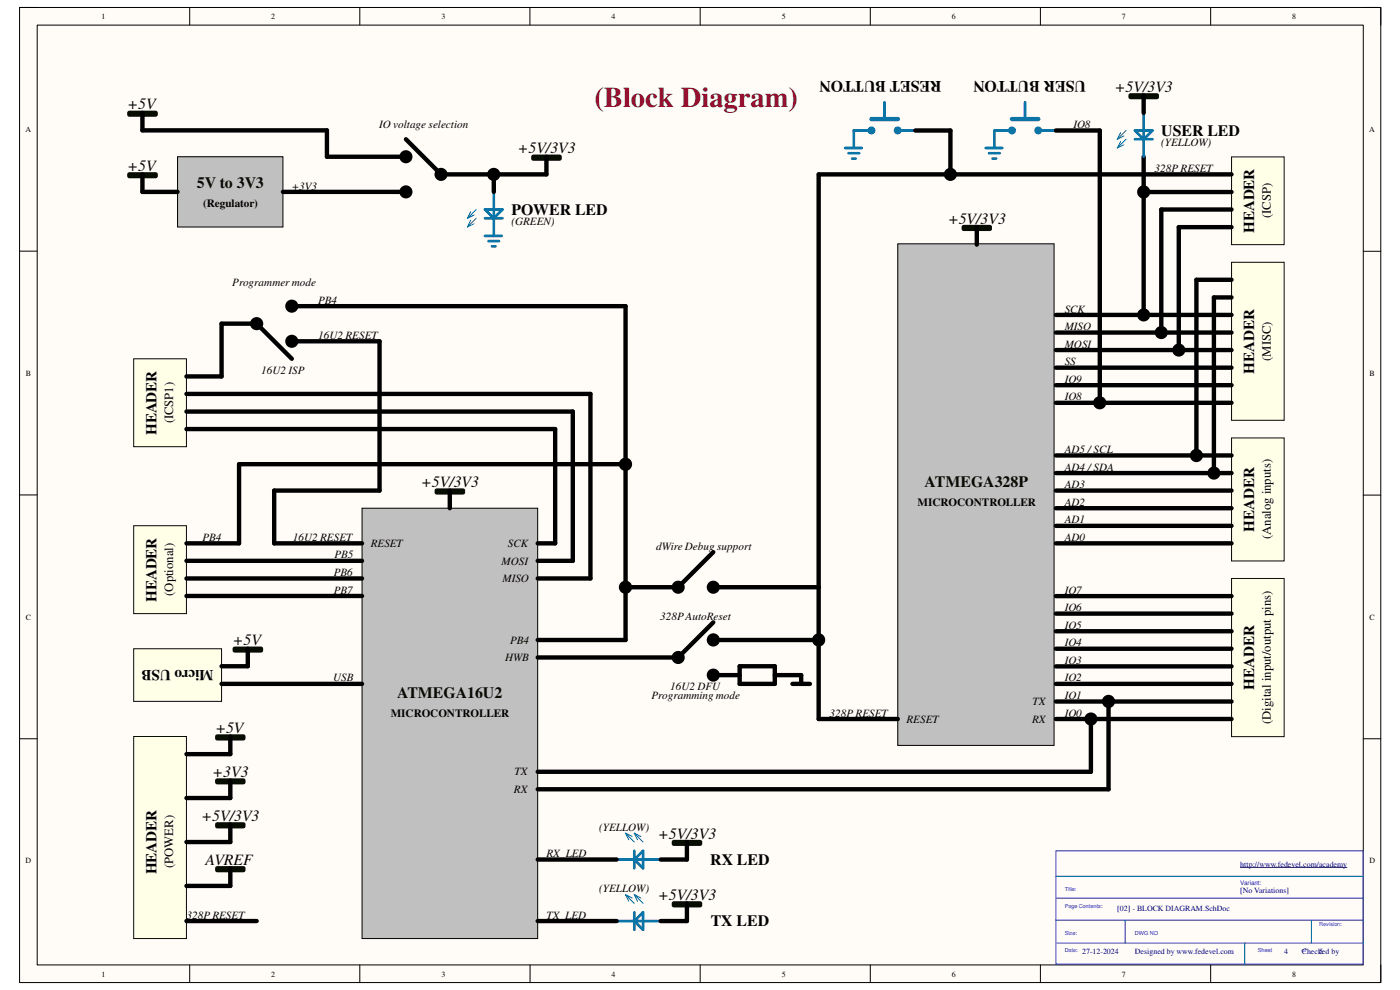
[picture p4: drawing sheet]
<svg xmlns="http://www.w3.org/2000/svg" width="420mm" height="297mm" viewBox="0 0 420 297" stroke-linecap="round" stroke-linejoin="round" font-family="sans-serif">
<path d="M5.9 2.2h408.5v292.6h-408.5z" fill-rule="evenodd" fill="#fffcf8"/>
<path d="M5.9 2.2h408.5v292.6h-408.5z" fill="none" stroke="#000" stroke-width=".3"/>
<path d="M11.2 7.5h397.9v282h-397.9z" fill-rule="evenodd" fill="#fffcf8"/>
<g fill="none" stroke="#000" stroke-width=".3">
<path d="M5.9 2.2h5.2M11.2 7.5h397.9v282h-397.9zM56.9 2.2v5.3M108 2.2v5.3M159 2.2v5.3M210.1 2.2v5.3M261.2 2.2v5.3M312.2 2.2v5.3M363.3 2.2v5.3M409.1 2.2h5.3v5.3M5.9 75.4h5.2M409.1 75.4h5.3"/>
<path d="M5.9 148.5h5.2M409.1 148.5h5.3M5.9 221.7h5.2M409.1 221.7h5.3M56.9 289.5v5.3M108 289.5v5.3M159.1 289.5v5.3M210.1 289.5v5.3M261.2 289.5v5.3M312.2 289.5v5.3M363.3 289.5v5.3M414.4 289.5v5.3"/>
</g>
<path d="M316.9 255.3h92.2v34h-92.2zM316.9 262.9h92.2M316.9 276.1h92.2M317.1 269.5h92M337.7 276.1v6.9M393.6 276.1v6.9M317.1 283h92M373.5 283v6.5" fill="none" stroke="#00f" stroke-width=".3"/>
<path d="M372.2 260.3h32.1" fill="none" stroke="#000080" stroke-width=".3"/>
<path d="M269.4 73.2h46.9v150.4h-46.9z" fill-rule="evenodd" fill="#c0c0c0"/>
<path d="M269.4 73.2h46.9v150.4h-46.9z" fill="none" stroke="#000" stroke-width=".3"/>
<path d="M369.6 131.4h15.8v36.9h-15.8z" fill-rule="evenodd" fill="#ffffe8"/>
<path d="M369.6 131.4h15.8v36.9h-15.8z" fill="none" stroke="#080d02" stroke-width=".3"/>
<path d="M316.9 136.7h52.7M206.2 252.6v5.3" fill="none" stroke="#000" stroke-width="1.3"/>
<path d="M261.5 39.2h-5.3v5.2M185.1 257.9h13.2M190.4 255.3v5.2M190.4 257.9l2.6-2.6v5.2z" fill="none" stroke="#0075ad" stroke-width=".8"/>
<path d="M187.7 250l2.7 2.6M187.7 250l1 2M187.7 250l2 1M190.4 250l2.6 2.6M190.4 250l.9 2M190.4 250l2 1" fill="none" stroke="#0075ad" stroke-width=".3"/>
<path d="M202.2 252.6h7.9M202.2 253.2h7.9" fill="none" stroke="#080d02" stroke-width="1.3"/>
<path d="M261.5 35.7h7.9" fill="none" stroke="#0075ad" stroke-width="1.3"/>
<circle cx="261.5" cy="39.1" r=".79" fill="#0075ad"/>
<g fill="none" stroke="#0075ad" stroke-width=".8">
<path d="M269.4 39.2h5.3"/>
<circle cx="261.5" cy="39.1" r=".79"/>
</g>
<circle cx="269.4" cy="39.1" r=".79" fill="#0075ad"/>
<g fill="none" stroke="#0075ad" stroke-width=".8">
<path d="M265.5 30.7v5M253.6 44.4h5M254.7 46h3.1M255.7 47.6h1.1"/>
<circle cx="269.4" cy="39.1" r=".79"/>
</g>
<path d="M316.9 141.9h52.7M316.9 147.2h52.7M316.9 152.5h52.7M316.9 157.8h52.7M316.9 163h52.7" fill="none" stroke="#000" stroke-width="1.3"/>
<path d="M369.6 173.6h15.8v47.4h-15.8z" fill-rule="evenodd" fill="#ffffe8"/>
<path d="M369.6 173.6h15.8v47.4h-15.8z" fill="none" stroke="#080d02" stroke-width=".3"/>
<path d="M316.9 178.9h52.7M316.9 184.1h52.7M316.9 189.4h52.7M316.9 194.6h52.7M316.9 199.9h52.7M316.9 205.2h52.7M316.9 210.5h52.7M316.9 215.7h52.7" fill="none" stroke="#000" stroke-width="1.3"/>
<path d="M369.6 78.7h15.8v47.4h-15.8z" fill-rule="evenodd" fill="#ffffe8"/>
<path d="M369.6 78.7h15.8v47.4h-15.8z" fill="none" stroke="#080d02" stroke-width=".3"/>
<path d="M316.9 94.5h52.7M316.9 99.8h52.7M316.9 105h52.7M316.9 110.3h52.7M316.9 115.6h52.7M316.9 120.9h52.7" fill="none" stroke="#000" stroke-width="1.3"/>
<path d="M108.7 152.5h52.7v129.1h-52.7z" fill-rule="evenodd" fill="#c0c0c0"/>
<path d="M108.7 152.5h52.7v129.1h-52.7z" fill="none" stroke="#000" stroke-width=".3"/>
<path d="M40.1 194.6h26.4v15.8h-26.4z" fill-rule="evenodd" fill="#ffffe8"/>
<path d="M40.1 194.6h26.4v15.8h-26.4z" fill="none" stroke="#080d02" stroke-width=".3"/>
<g fill="none" stroke="#000" stroke-width="1.3">
<path d="M343.2 47v47.5M293.1 68.1v5.3M348.5 62.9v36.9M353.8 68.2v36.8M369.6 89.2h-5.3v52.7M369.6 83.9h-10.5v52.8M135 147.2v5.3M161.4 173.6h15.8M161.4 168.3h10.5M161.4 163h5.2M74.4 194.6v5.3h-7.9M66.5 205.2h42.2"/>
<circle cx="343.2" cy="94.5" r="1.31"/>
<circle cx="348.5" cy="99.8" r="1.31"/>
<circle cx="353.8" cy="105" r="1.31"/>
<circle cx="359.1" cy="136.7" r="1.32"/>
<circle cx="364.3" cy="141.9" r="1.31"/>
</g>
<path d="M289.2 68.1h7.9M289.2 68.7h7.9M131.1 147.2h7.9M131.1 147.7h7.9M70.4 194.6h7.9M70.4 195.2h7.9" fill="none" stroke="#080d02" stroke-width="1.3"/>
<g fill="#000">
<circle cx="343.2" cy="94.5" r="1.31"/>
<circle cx="348.5" cy="99.8" r="1.31"/>
<circle cx="353.8" cy="105" r="1.31"/>
<circle cx="359.1" cy="136.7" r="1.32"/>
<circle cx="364.3" cy="141.9" r="1.31"/>
</g>
<path d="M53.3 47h31.6v21.1h-31.6z" fill-rule="evenodd" fill="#c0c0c0"/>
<path d="M53.3 47h31.6v21.1h-31.6z" fill="none" stroke="#000" stroke-width=".3"/>
<path d="M38.8 52.3h7.9M38.8 52.8h7.9M160.1 47h7.9M160.1 47.6h7.9M202.2 271.1h7.9M202.2 271.6h7.9" fill="none" stroke="#080d02" stroke-width="1.3"/>
<path d="M42.7 39.1h55.4M42.7 52.3v5.3h10.6M164 47v5.3M206.2 271.1v5.3" fill="none" stroke="#000" stroke-width="1.3"/>
<path d="M148.2 57.6v13.2M145.5 65.5h5.3M145.5 62.9h5.3l-2.6 2.6zM185.1 276.4h13.2M190.4 273.7v5.3M190.4 276.4l2.6-2.7v5.3z" fill="none" stroke="#0075ad" stroke-width=".8"/>
<path d="M141.3 63.5l-1 2M141.3 66.1l-1 2M142.3 64.5l-2 1M142.3 67.1l-2 1M142.9 62.9l-2.6 2.6M142.9 65.5l-2.6 2.6M187.7 268.4l2.7 2.7M187.7 268.4l1 2M187.7 268.4l2 1.1M190.4 268.4l2.6 2.7M190.4 268.4l.9 2M190.4 268.4l2 1.1" fill="none" stroke="#0075ad" stroke-width=".3"/>
<path d="M369.6 47.1h15.8v26.3h-15.8z" fill-rule="evenodd" fill="#ffffe8"/>
<path d="M369.6 47.1h15.8v26.3h-15.8z" fill="none" stroke="#080d02" stroke-width=".3"/>
<g fill="none" stroke="#000" stroke-width="1.3">
<path d="M245.7 52.3h123.9M343.2 57.6h26.4M348.5 62.9h21.1M353.8 68.2h15.8M327.4 215.7v15.9h-166M332.7 210.4v26.4h-171.3"/>
<circle cx="343.2" cy="57.6" r="1.32"/>
<circle cx="327.4" cy="215.7" r="1.32"/>
<circle cx="332.7" cy="210.5" r="1.32"/>
</g>
<g fill="#000">
<circle cx="343.2" cy="57.6" r="1.32"/>
<circle cx="327.4" cy="215.7" r="1.32"/>
<circle cx="332.7" cy="210.5" r="1.32"/>
</g>
<path d="M40.1 107.7h15.9v26.3h-15.9z" fill-rule="evenodd" fill="#ffffe8"/>
<path d="M40.1 107.7h15.9v26.3h-15.9z" fill="none" stroke="#080d02" stroke-width=".3"/>
<path d="M56 118.2h121.2v55.4M56 112.9h10.5M56 128.7h110.6v34.3M56 123.5h115.9v44.8M161.4 257.9h23.7M161.4 276.4h23.7" fill="none" stroke="#000" stroke-width="1.3"/>
<path d="M303.7 35.7h7.9" fill="none" stroke="#0075ad" stroke-width="1.3"/>
<path d="M303.7 39.2h-5.3v5.2" fill="none" stroke="#0075ad" stroke-width=".8"/>
<circle cx="303.7" cy="39.1" r=".79" fill="#0075ad"/>
<g fill="none" stroke="#0075ad" stroke-width=".8">
<path d="M311.6 39.2h5.3"/>
<circle cx="303.7" cy="39.1" r=".79"/>
</g>
<circle cx="311.6" cy="39.1" r=".79" fill="#0075ad"/>
<g fill="none" stroke="#0075ad" stroke-width=".8">
<path d="M307.6 30.7v5M295.8 44.4h5M296.8 46h3.2M297.9 47.6h1"/>
<circle cx="311.6" cy="39.1" r=".79"/>
</g>
<g fill="none" stroke="#000" stroke-width="1.3">
<path d="M42.7 33.9v5.2M98.1 39.1v7.9h23.7M274.7 39.2h10.5M316.9 39.2h13.2M84.9 57.6h36.9M121.8 41.8l10.6 10.5h31.6M245.7 52.3v163.4h23.7M87.6 91.9h100.1v100.1h-26.3M87.6 107.7l-10.6-10.6h-10.5v15.8M87.6 102.4h26.3v44.8h-31.6M82.3 163h26.4M214.1 165.7l-10.6 10.5h-15.8"/>
<path d="M214.1 176.2h31.6M214.1 192h31.6M214.1 186.7l-10.6 10.6h-42.1M222 199.9h10.5v5.3h-10.5zM214.1 202.6h7.9M232.5 202.6h7.9v2.6M237.8 205.2h5.3"/>
<circle cx="121.8" cy="57.6" r="1.31"/>
<circle cx="121.8" cy="47" r="1.31"/>
<circle cx="132.4" cy="52.3" r="1.31"/>
<circle cx="77" cy="97.1" r="1.32"/>
<circle cx="87.6" cy="91.9" r="1.31"/>
<circle cx="87.6" cy="102.4" r="1.31"/>
<circle cx="187.7" cy="176.2" r="1.32"/>
<circle cx="203.5" cy="176.2" r="1.31"/>
<circle cx="214.1" cy="176.2" r="1.31"/>
<circle cx="203.5" cy="197.3" r="1.31"/>
<circle cx="214.1" cy="192" r="1.32"/>
<circle cx="245.7" cy="192" r="1.33"/>
<circle cx="214.1" cy="202.6" r="1.31"/>
</g>
<g fill="#000">
<circle cx="121.8" cy="57.6" r="1.31"/>
<circle cx="121.8" cy="47" r="1.31"/>
<circle cx="132.4" cy="52.3" r="1.31"/>
<circle cx="77" cy="97.1" r="1.32"/>
<circle cx="87.6" cy="91.9" r="1.31"/>
<circle cx="87.6" cy="102.4" r="1.31"/>
<circle cx="187.7" cy="176.2" r="1.32"/>
<circle cx="203.5" cy="176.2" r="1.31"/>
<circle cx="214.1" cy="176.2" r="1.31"/>
<circle cx="203.5" cy="197.3" r="1.31"/>
<circle cx="214.1" cy="192" r="1.32"/>
<circle cx="245.7" cy="192" r="1.33"/>
<circle cx="214.1" cy="202.6" r="1.31"/>
</g>
<path d="M38.8 33.9h7.9M38.8 34.4h7.9" fill="none" stroke="#080d02" stroke-width="1.3"/>
<path d="M40.1 157.7h15.9v26.4h-15.9z" fill-rule="evenodd" fill="#ffffe8"/>
<path d="M40.1 157.7h15.9v26.4h-15.9z" fill="none" stroke="#080d02" stroke-width=".3"/>
<g fill="none" stroke="#000" stroke-width="1.3">
<path d="M285.2 39.2v13.1M330.1 39.2v81.7M343.2 28.6v5.3M148.2 52.3v5.3M82.3 147.2v15.8M56 163h15.7M56 168.3h52.7M56 173.6h52.7M56 178.8h52.7M198.3 257.9h7.9M198.3 276.4h7.9"/>
<circle cx="148.2" cy="52.3" r="1.32"/>
<circle cx="285.2" cy="52.3" r="1.31"/>
<circle cx="330" cy="120.9" r="1.33"/>
</g>
<path d="M340.6 39.2h5.3l-2.7 2.6zM343.2 33.9v13.1M340.6 41.8h5.3M145.5 70.8h5.1M146.6 72.3h3.2M147.6 73.9h1.1" fill="none" stroke="#0075ad" stroke-width=".8"/>
<path d="M336.3 39.8l-1 2M337.9 39.2l-2.6 2.6M336.3 42.4l-1 2M337.3 40.8l-2 1M337.3 43.4l-2 1M337.9 41.8l-2.6 2.6" fill="none" stroke="#0075ad" stroke-width=".3"/>
<path d="M339.3 28.6h7.9M339.3 29.1h7.9" fill="none" stroke="#080d02" stroke-width="1.3"/>
<g fill="#000">
<circle cx="148.2" cy="52.3" r="1.32"/>
<circle cx="285.2" cy="52.3" r="1.31"/>
<circle cx="330" cy="120.9" r="1.33"/>
</g>
<path d="M40.1 221h15.9v60.6h-15.9z" fill-rule="evenodd" fill="#ffffe8"/>
<path d="M40.1 221h15.9v60.6h-15.9z" fill="none" stroke="#080d02" stroke-width=".3"/>
<path d="M65.2 234.2h7.9M65.2 234.7h7.9M65.2 221h7.9M65.2 221.5h7.9M65.2 247.4h7.9M65.2 247.9h7.9M65.2 260.5h7.9M65.2 261.1h7.9" fill="none" stroke="#080d02" stroke-width="1.3"/>
<g fill="none" stroke="#000" stroke-width="1.3">
<path d="M187.7 139.3h-116v23.7M69.1 221v5.3h-13.1M69.1 234.2v5.2h-13.1M69.1 247.4v5.2h-13.1M56 276.4h21M69.1 260.5v5.3h-13.1"/>
<circle cx="187.7" cy="139.3" r="1.34"/>
</g>
<circle cx="187.7" cy="139.3" r="1.34" fill="#000"/>
<text font-size="8.6" fill="#9e0e29" x="178.4" y="32">(Block Diagram)</text>
<g font-size="4.7">
<text x="282.6" y="24.4" transform="rotate(180 282.6 24.4)">RESET BUTTON</text>
<text x="325.9" y="24.4" transform="rotate(180 325.9 24.4)">USER BUTTON</text>
<text x="334.6" y="27.6">+5V/3V3</text>
<text x="38.3" y="32.9">+5V</text>
<text x="348.5" y="40.8">USER LED</text>
<text x="155.4" y="46">+5V/3V3</text>
<text x="38.3" y="51.3">+5V</text>
<text x="153.5" y="64.5">POWER LED</text>
<text x="284.5" y="67.1">+5V/3V3</text>
<text x="126.4" y="146.2">+5V/3V3</text>
<text x="69.9" y="193.6">+5V</text>
<text x="64.6" y="220">+5V</text>
<text x="63.8" y="233.2">+3V3</text>
<text x="60.5" y="246.3">+5V/3V3</text>
<text x="197.6" y="251.6">+5V/3V3</text>
<text x="61.7" y="259.5">AVREF</text>
<text x="213.2" y="259.5">RX LED</text>
<text x="197.6" y="270">+5V/3V3</text>
<text x="213.3" y="278">TX LED</text>
</g>
<g font-size="4.7" fill="#080d02">
<text x="59.1" y="56.6">5V to 3V3</text>
<text x="277.5" y="146.2">ATMEGA328P</text>
<text x="119.2" y="209.4">ATMEGA16U2</text>
</g>
<g font-size="4.5">
<text x="376.4" y="69.9" transform="rotate(-90 376.4 69.9)">HEADER</text>
<text x="376.4" y="112.1" transform="rotate(-90 376.4 112.1)">HEADER</text>
<text x="46.9" y="130.6" transform="rotate(-90 46.9 130.6)">HEADER</text>
<text x="376.4" y="159.6" transform="rotate(-90 376.4 159.6)">HEADER</text>
<text x="46.9" y="180.6" transform="rotate(-90 46.9 180.6)">HEADER</text>
<text x="64.1" y="201" transform="rotate(180 64.1 201)">Micro USB</text>
<text x="376.4" y="207" transform="rotate(-90 376.4 207)">HEADER</text>
<text x="46.9" y="262.3" transform="rotate(-90 46.9 262.3)">HEADER</text>
</g>
<g font-size="3.8">
<text x="381.4" y="65.4" transform="rotate(-90 381.4 65.4)">(ICSP)</text>
<text x="381.4" y="108.2" transform="rotate(-90 381.4 108.2)">(MISC)</text>
<text x="52" y="127" transform="rotate(-90 52 127)">(ICSP1)</text>
<text x="381.4" y="161.8" transform="rotate(-90 381.4 161.8)">(Analog inputs)</text>
<text x="52" y="178.8" transform="rotate(-90 52 178.8)">(Optional)</text>
<text x="381.4" y="217.2" transform="rotate(-90 381.4 217.2)">(Digital input/output pins)</text>
<text x="52" y="260.5" transform="rotate(-90 52 260.5)">(POWER)</text>
</g>
<g font-size="3.3">
<text x="113.8" y="38.4">IO voltage selection</text>
<text x="322.1" y="38.4">IO8</text>
<text x="348.5" y="43.7">(YELLOW)</text>
<text x="346.5" y="51.6">328P RESET</text>
<text x="87.6" y="56.9">+3V3</text>
<text x="60.9" y="62.1">(Regulator)</text>
<text x="153.5" y="67.4">(GREEN)</text>
<text x="69.7" y="85.9">Programmer mode</text>
<text x="95.5" y="91.1">PB4</text>
<text x="319.5" y="93.8">SCK</text>
<text x="95.5" y="101.7">16U2 RESET</text>
<text x="319.5" y="99.1">MISO</text>
<text x="319.5" y="104.3">MOSI</text>
<text x="78.4" y="112.2">16U2 ISP</text>
<text x="319.5" y="109.6">SS</text>
<text x="319.5" y="114.9">IO9</text>
<text x="319.5" y="120.1">IO8</text>
<text x="319.5" y="135.9">AD5 / SCL</text>
<text x="319.5" y="141.2">AD4 / SDA</text>
<text x="319.5" y="146.5">AD3</text>
<text x="275.4" y="151.8">MICROCONTROLLER</text>
<text x="319.5" y="151.8">AD2</text>
<text x="319.5" y="157">AD1</text>
<text x="60.8" y="162.3">PB4</text>
<text x="87.9" y="162.3">16U2 RESET</text>
<text x="100.4" y="167.6">PB5</text>
<text x="111.3" y="164.2">RESET</text>
<text x="152.4" y="164.2">SCK</text>
<text x="197" y="164.9">dWire Debug support</text>
<text x="319.5" y="162.3">AD0</text>
<text x="100.2" y="172.8">PB6</text>
<text x="150.5" y="169.4">MOSI</text>
<text x="100.2" y="178.1">PB7</text>
<text x="150.8" y="174.7">MISO</text>
<text x="319.5" y="178.1">IO7</text>
<text x="319.5" y="183.4">IO6</text>
<text x="198.1" y="186">328P AutoReset</text>
<text x="319.5" y="188.7">IO5</text>
<text x="153.1" y="193.1">PB4</text>
<text x="319.5" y="193.9">IO4</text>
<text x="151.6" y="198.4">HWB</text>
<text x="319.5" y="199.2">IO3</text>
<text x="100" y="204.5">USB</text>
<text x="195.5" y="209.8">Programming mode</text>
<text x="201.1" y="207.1">16U2 DFU</text>
<text x="319.5" y="204.5">IO2</text>
<text x="319.5" y="209.8">IO1</text>
<text x="117.3" y="215">MICROCONTROLLER</text>
<text x="249" y="215">328P RESET</text>
<text x="309.9" y="211.6">TX</text>
<text x="319.5" y="215">IO0</text>
<text x="272.1" y="216.9">RESET</text>
<text x="309.7" y="216.9">RX</text>
<text x="154.4" y="232.7">TX</text>
<text x="154.3" y="238">RX</text>
<text x="179.8" y="249.3">(YELLOW)</text>
<text x="164" y="257.2">RX_LED</text>
<text x="179.8" y="267.7">(YELLOW)</text>
<text x="56" y="275.6">328P RESET</text>
<text x="164" y="275.6">TX_LED</text>
</g>
<g font-size="2.4">
<text x="30.5" y="5.7">1</text>
<text x="81.4" y="5.7">2</text>
<text x="132.5" y="5.7">3</text>
<text x="183.5" y="5.7">4</text>
<text x="234.6" y="5.7">5</text>
<text x="285.7" y="5.7">6</text>
<text x="336.7" y="5.7">7</text>
<text x="387.8" y="5.7">8</text>
<text x="7.7" y="39.6">A</text>
<text x="410.9" y="39.6">A</text>
<text x="7.8" y="112.8">B</text>
<text x="411" y="112.8">B</text>
<text x="7.7" y="185.9">C</text>
<text x="411" y="185.9">C</text>
<text x="7.7" y="259">D</text>
<text x="411" y="259">D</text>
<text x="30.5" y="293">1</text>
<text x="81.4" y="293">2</text>
<text x="132.5" y="293">3</text>
<text x="183.5" y="293">4</text>
<text x="234.6" y="293">5</text>
<text x="285.7" y="293">6</text>
<text x="336.7" y="293">7</text>
<text x="387.8" y="293">8</text>
</g>
<g font-size="2.4" fill="#000080">
<text x="372.2" y="260">http://www.fedevel.com/academy</text>
<text x="372.2" y="267.9">[No Variations]</text>
<text x="335.3" y="273.2">[02] - BLOCK DIAGRAM.SchDoc</text>
<text x="324.8" y="286.4">27-12-2024</text>
<text x="340.6" y="286.4">Designed by www.fedevel.com</text>
<text x="385.4" y="286.4">4</text>
<text x="390.7" y="286.4">Checked by</text>
<text x="395.9" y="286.4">5</text>
</g>
<text font-size="1.9" fill="#00f" x="372.2" y="265.4">Variant:</text>
<g font-size="1.7" fill="#00f">
<text x="319.5" y="267.3">Title:</text>
<text x="319.5" y="272.6">Page Contents:</text>
<text x="319.5" y="280.5">Size:</text>
<text x="340.6" y="280.5">DWG NO</text>
<text x="395.9" y="277.8">Revision:</text>
<text x="319.5" y="285.7">Date:</text>
<text x="377.5" y="285.7">Sheet</text>
<text x="390.7" y="285.7">of</text>
</g>
</svg>
